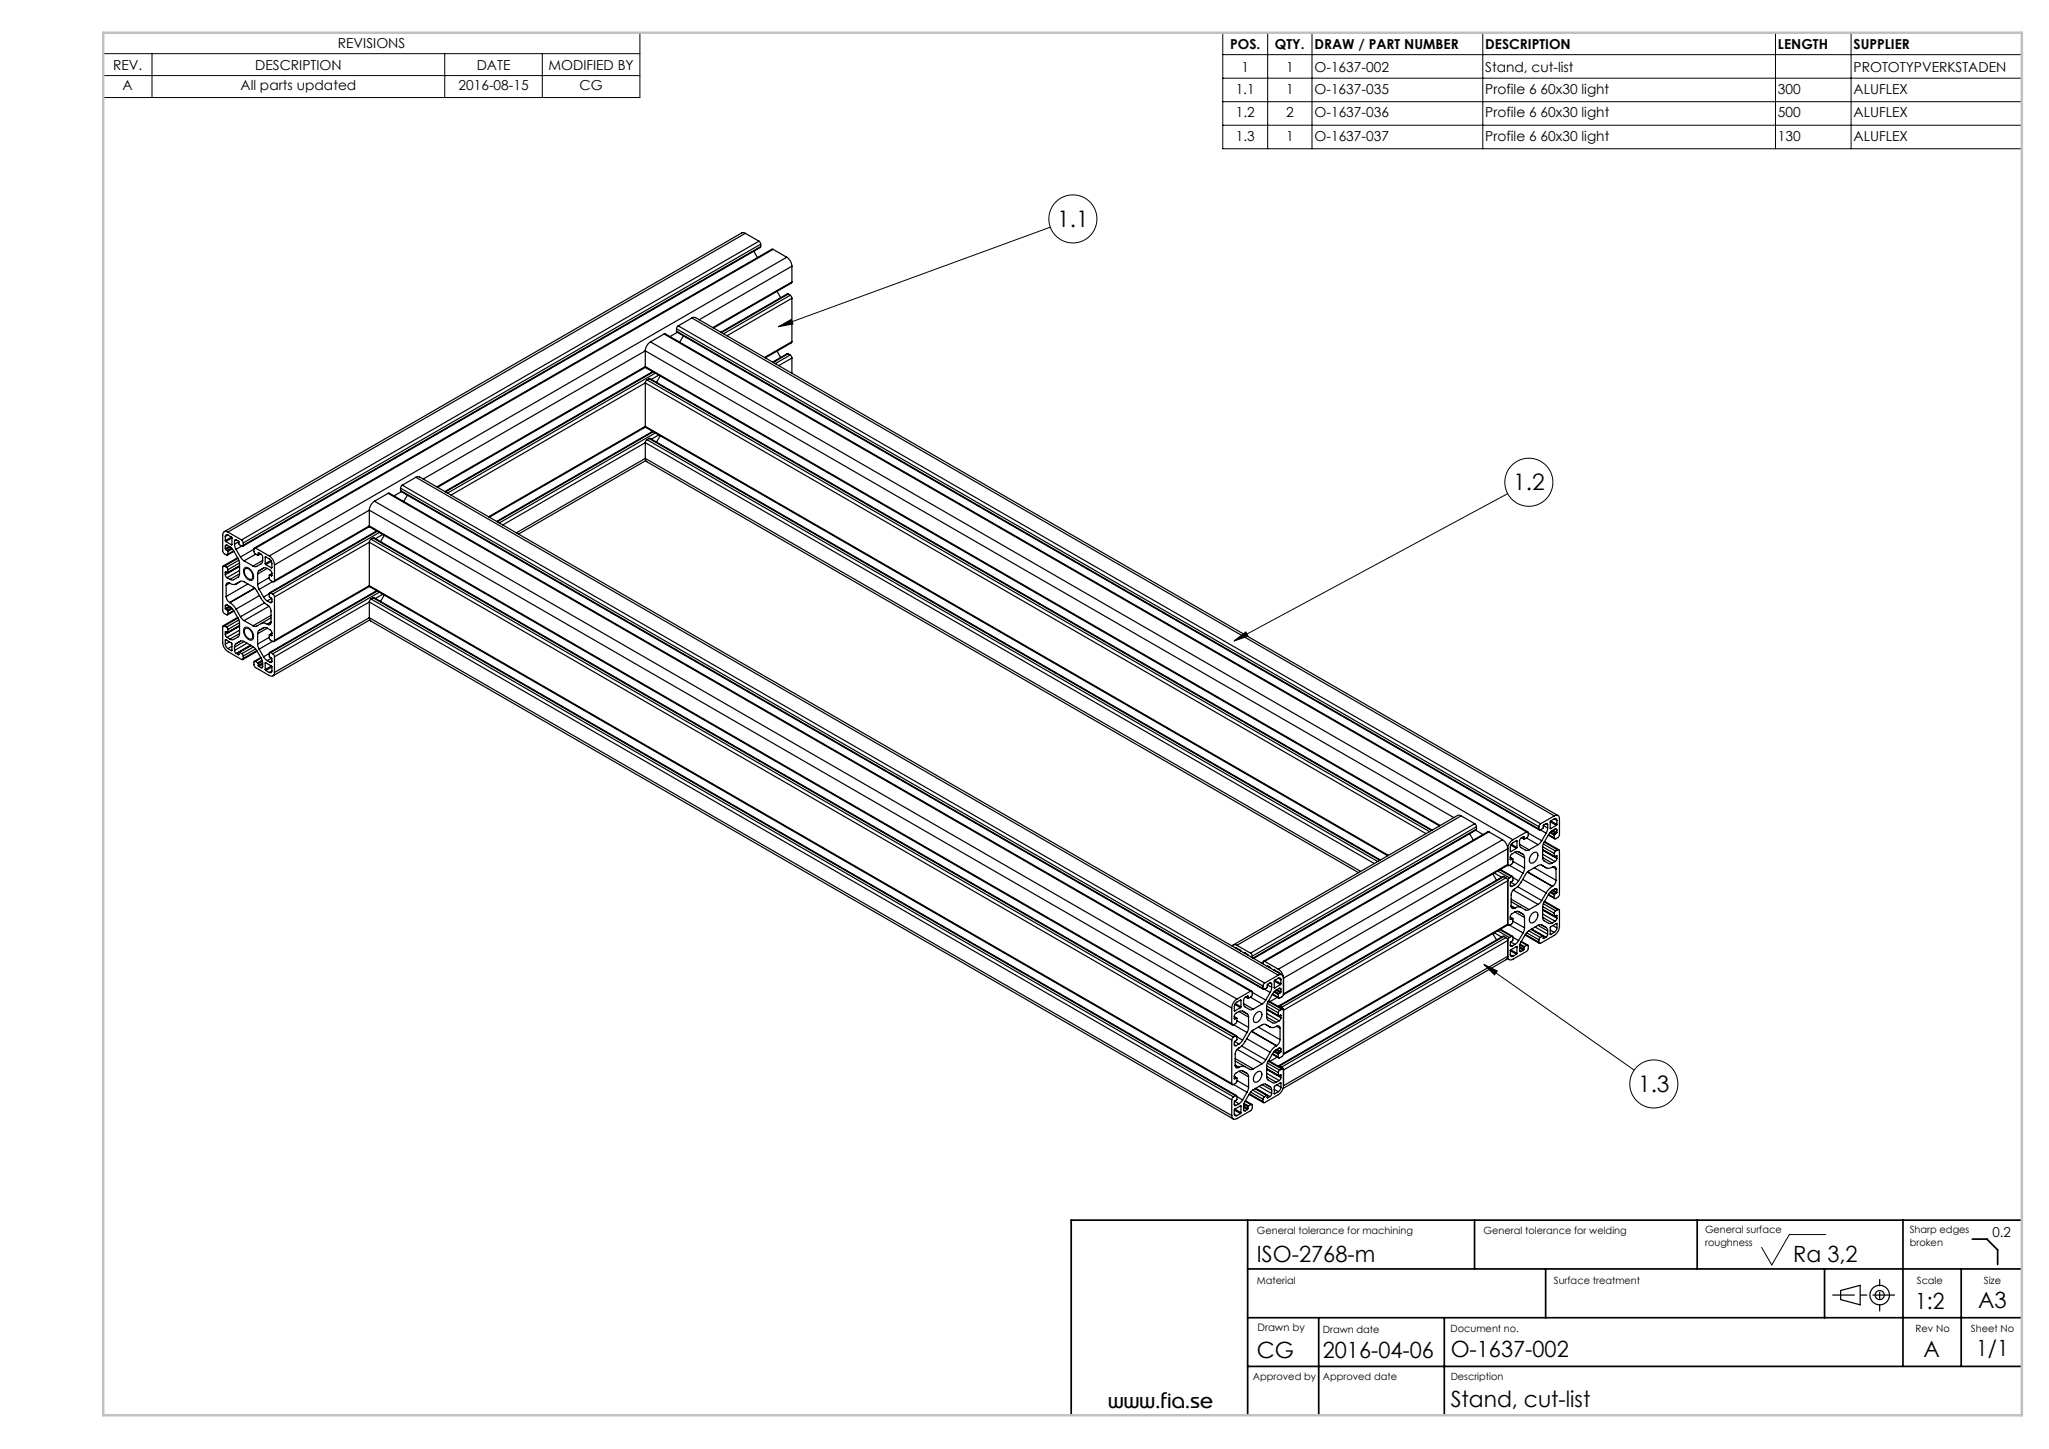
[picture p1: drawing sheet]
<svg xmlns="http://www.w3.org/2000/svg" width="420mm" height="297mm" viewBox="0 0 420 297" stroke-linecap="round" stroke-linejoin="round" font-family="sans-serif">
<g fill="none" stroke="#000" stroke-width=".2">
<path d="M21.2 6.7h110v13.3h-110zM21.2 11h110M21.2 15.5h110M31.2 11v9M91.2 11v9M111.2 11v9M250.6 6.7h163.8v23.8h-163.8zM250.6 16h163.8M250.6 11.2h163.8M259.8 6.7v23.8M268.9 6.7v23.8M303.9 6.7v23.8"/>
<path d="M363.9 6.7v23.8M379.4 6.7v23.8M250.6 20.8h163.8M250.6 25.7h163.8M215.3 46.6l-55.7 20.4M159.6 67l2.6-1.5 .3 .9zM50.1 116.4a1.54 1.54 0 0 1 1.9 1.4 .83 .83 0 0 1-.5 1.2 1.87 1.87 0 0 1-1.4-2.6zM309 101.2l-56 30.2M50.1 128.6a1.54 1.54 0 0 1 1.9 1.4 .83 .83 0 0 1-.5 1.2 1.87 1.87 0 0 1-1.4-2.6zM253 131.4l2.4-1.9 .4 .9zM304.2 197.7l30.8 21.6M304.2 197.7l2.7 1.3-.6 .8z"/>
<path d="M374.2 253h-7.4l-3.6 6.3-2.1-3.6"/>
<circle cx="219.9" cy="44.9" r="4.9"/>
<circle cx="313.4" cy="98.8" r="4.9"/>
<circle cx="339" cy="222.2" r="4.9"/>
</g>
<g fill="none" stroke="#000" stroke-width=".25">
<path d="M152.8 47.8h-.8l-106 61.2M152.8 47.8l2.8 1.6M152.8 47.8l-106.1 61.3M154.5 51.5l.8 1.3M155.6 49.4l.3 .7M155.6 49.4l-106.1 61.3M155.9 50.5l-.1 .2-106 61.3M155.9 50.1l-106 61.2M155.9 50.5l-106 61.3M155.9 50.1v.4M158.5 51.1h-.3l-106 61.2M158.5 51.1l-106.1 61.2"/>
<path d="M158.5 51.1l2.8 1.6M159.3 59.7l.7 1.3M161.3 52.7a2.34 2.34 0 0 1 1 1.9M161.3 52.7l-106.1 61.3M162.3 57.8l-.1 .2-15.9 9.2M162.3 54.6v3.2M162.3 54.6l-19 10.9M162.3 57.8l-16.2 9.3M132.3 75.1l.1 .3 162.7 93.9M132.3 78.5l-39.9 23M132.3 71.9v3.2M132.3 78.5v8.9"/>
<path d="M132.3 71.9l-45.6 26.3M132.3 75.1l-42.8 24.7M132.3 71.9l165.7 95.7M132.3 75.1l162.9 94.1M132.3 78.5l160 92.4M132.3 75.3l-42.6 24.6M132.6 77.9l-.3 .6M132.6 77.9l160.4 92.6M133 77.6h.2l160.4 92.6M133 77.6l-.4 .3M133 77.6l160.4 92.6M133.3 70.1a2.34 2.34 0 0 0-1 1.8"/>
<path d="M133.3 70.1l176.8 102M133.8 76.2l-42.6 24.6M133.9 76.2l-42.6 24.6M134.3 76.5l-42.6 24.6M135 76.9l-1.5 .9M135.3 77.1l-.7 1.3M136.1 68.5l.3-.1 176.8 102.1M136.1 68.5l-2.8 1.6M136.1 68.5l176.8 102M138.7 67.9l.1 .2 176.7 102M138.7 67.4l176.7 102.1M138.7 67.9l176.7 102"/>
<path d="M138.7 67.4v.5M138.8 68.1l-1.5 .9M139 66.8l-.3 .6M139 66.8l176.8 102M140.1 68.8l-.8 1.3M141.8 65.2l.8-.1 176.7 102.1M141.8 65.2l-2.8 1.6M141.8 65.2l176.8 102M159.3 72l.7 1.3M161.5 60.3h-.2l-13.5 7.8M161.5 72.5h-.2l-2.9 1.7M161.5 60.3l-13.6 7.9"/>
<path d="M161.5 60.3l.5 .2M161.5 72.5l.5 .3M161.5 72.5l-3 1.8M162 60.5l.3 .6M162 72.8l.3 .6M162 60.5l-13.7 7.9M162 72.8l-3.1 1.7M162.3 70l-.1 .3-5.3 3.1M162.3 61.1v8.9M162.3 73.4v3.1M162.3 61.1l-13.3 7.7M162.3 70l-5.6 3.3"/>
<path d="M162.3 73.4l-2.7 1.5M82.5 99.4l-.4 .7M82.5 99.4l176.7 102.1M85.2 97.8h.8l176.8 102M85.2 97.8l-2.7 1.6M85.2 97.8l176.8 102.1M132.3 87.4l.1 .2 152.1 87.8M132.3 94l.3 .6 145.9 84.3M132.3 90.7v3.3M132.3 87.4l-32.1 18.5M132.3 90.7l-29.2 16.9M132.3 94l-26.5 15.2"/>
<path d="M132.3 87.4l152.3 87.9M132.3 90.7l149.4 86.3M132.3 94l146.6 84.6M132.3 87.5l-32 18.5M132.4 94.4l-26.1 15.1M132.6 90.1l-.3 .6M132.6 90.1l149.8 86.5M133 89.9h.2l149.7 86.4M133 89.9l-.4 .2M133 89.9l149.8 86.4M133.8 88.4l-32 18.5M133.9 88.5l-32 18.4"/>
<path d="M134.3 88.7l-32 18.5M135 89.1l-1.5 .9M135.3 89.3l-.7 1.3M46 116h-.2l-.1 .2v8.9l.3 .7 .5 .2 .2-.2M46 116l.4 .3M46.2 110.8l.1 .2M46.2 117.8l.3 .6M46.2 112.5l.1 .2M46.2 110v.8M46.2 112v.5M46.2 117.3v.5M46.3 117.2l-.1 .1"/>
<path d="M46.3 111l1.1 .7M46.3 112.7l.3 .1M46.4 119.9v2.4M46.4 116.3l.3 .5M46.5 111.8l1.1 .7 1.3 2.2 .2 .7v2.2M46.5 111.8l-.2-.1-.1 .3M46.5 118.4l.6 .4M46.5 111.8l-.3 .2M46.6 112.8l.1 .2M46.7 109.7a.32 .32 0 0 0-.4-.1 .32 .32 0 0 0-.1 .4M46.7 116.8v.6l-.4-.2M46.7 109.1a.65 .65 0 0 0-.7-.1 .65 .65 0 0 0-.3 .7v3.4l.2 .4 .5 .3h.2l.1-.2"/>
<path d="M46.7 109.7l.7 .4M46.7 113v.6M46.7 109.1l2.8 1.6M46.7 109.7l-.5 .3M47 112l-.8 .5M47.1 119.5a.43 .43 0 0 0-.5 0 .43 .43 0 0 0-.2 .4M47.1 119.5l-.7 .4M47.2 112.1l-.9 .6M47.4 110.1l.1 .2M47.4 110.1l-1.2 .7M47.5 112.3l-.9 .5M47.5 111.6l-.1 .1"/>
<path d="M47.5 110.3v1.3M47.5 110.3l-1.2 .7M47.6 112.5l-.9 .5M47.9 112.9l-1.2 .7M48 113l-1.4 .8M48.1 111.6l.3 1M48.1 110.9v.7M48.4 112.6l.9 1.6M48.4 110.7l.5 .3 .1 .6 .6 .3M48.4 110.7l-.2-.1-.1 .3M48.4 110.7l-.3 .2M48.7 114.3l-2.9 1.7"/>
<path d="M48.8 114.4l-2.8 1.6M49 114.8l-2.6 1.5M49 111l-.9 .6M49.1 115.4l-2.4 1.4M49.1 117.6l-.3 .7-1.1 .6-.6-.1M49.1 116l-2.4 1.4M49.1 117.6l-2 1.2M49.1 116.9l-2.6 1.5M49.1 116.1l-2.9 1.7M49.3 119.2h.6l2.3 1.3 1.6 2.6 1 .9a1.56 1.56 0 0 1 .8 1.2v2.4M49.3 114.2l.7 .8M49.3 119.2l-.9 .5a1.28 1.28 0 0 1-1.3-.2"/>
<path d="M49.5 110.7l.4 .6M49.6 111.9l-1.2 .7M49.9 111.8l-.1 .2-.2-.1M49.9 111.3v.5M50 115l1.9 1M50.3 116.5a1.45 1.45 0 0 1 1.3 2.2 1.45 1.45 0 0 1-1.3-2.2zM50.8 119.7l-4.4 2.6M52.1 112.6l-2.8 1.6M52.4 112.3l-.3 .1v.8l.2 .3 .6 .3M52.4 112.3l2.8 1.7M52.4 113.6l-2.4 1.4M52.8 119.8l.3 1"/>
<path d="M52.8 117.6v2.2M52.9 113.4v.4M53 113.3l.7 .5 .1 1.1M53 113.3l-.1 .1M53.4 113.5l-.5 .3M53.8 114.9l-.1 .6-1.1 .6-.7-.1M53.8 114.9l-1.9 1.1M54.4 115.5l.1 .2M54.4 114.2v1.3M54.5 114.2l1.1 .8 .1 1.3M54.5 114.2h-.1M54.5 115.7l1.1 .7"/>
<path d="M54.8 116.5l.8 .6 .1 .9M54.8 116.5l-.8-.1-1 .7-.2 .5M54.8 116.5l-2 1.1M55.2 114a2.34 2.34 0 0 1 1.1 1.8M55.2 118.4l-2.4 1.4M55.3 117.9l-.1 .6 .1 .3 .7 .5 .3-.3M55.3 117.9l.3 .1M55.5 114.9l-1.1 .6M55.6 115.1l-1.1 .6M55.7 116.3l-.1 .1M55.7 118h-.1M55.7 117.6l-.5 .2"/>
<path d="M55.7 117.6l-.4 .3M55.9 119.2l-2.8 1.6M56.3 115.8v3.2M75.7 107.8l.1 .2 176.8 102.1M75.7 104.6l176.8 102M75.7 107.8l176.8 102M75.7 104.6v3.2M75.7 111.1v8.9M75.7 111.1l176.8 102.1M75.7 104.6l-19.4 11.2M75.7 107.8l-19.4 11.2M75.7 111.1l-19.4 11.3"/>
<path d="M75.7 107.9l-19.5 11.3M76.1 110.5l-.4 .6M76.1 110.5l176.7 102.1M76.5 110.3h.2l176.8 102M76.5 110.3l-.4 .2M76.5 110.3l176.8 102M76.8 102.7a2.34 2.34 0 0 0-1.1 1.9M76.8 102.7l176.7 102.1M77.2 108.8l-21.9 12.7M77.3 108.9l-21.8 12.6M77.7 109.1l-21.8 12.7M78.5 109.6l-1.5 .8"/>
<path d="M78.8 109.7l-.8 1.3M79.6 101.1h.2l176.8 102M79.6 101.1l-2.8 1.6M79.6 101.1l176.7 102.1M82.1 100.5l.1 .2 176.8 102.1M82.1 100.1l176.8 102M82.1 100.5l176.8 102.1M82.1 100.1v.4M82.3 100.8l-1.5 .8M83.5 101.5l-.7 1.3M46 128.3h-.2l-.1 .1v3.3a2.34 2.34 0 0 0 1 1.9l2.9 1.6h.2l.1-.2M46 128.3l.4 .2"/>
<path d="M46.2 132l.1 .5 .4 .4M46.2 130l.3 .7M46.2 124.7l.1 .2M46.2 124.2v.5M46.2 129.5v.5M46.2 131.2v.8M46.3 131.1l1.2 .8v1.4M46.3 131.1l-.1 .1M46.3 129.5l.4 .1M46.3 129.5h-.1M46.3 124.9l.3 .2M46.4 122.3a1.56 1.56 0 0 0 .7 1.2"/>
<path d="M46.4 128.5l.3 .5M46.5 124l1.1 .8 1.3 2.2 .2 .6v2.3M46.5 124h-.2l-.1 .2M46.5 130.7l.6 .3M46.5 124l-.3 .2M46.6 125.1l.1 .2M46.7 132.9l.7 .5M46.7 125.3v.5M46.7 129v.6M47 124.3l-.8 .4M47 131.5l-.8 .5M47.1 123.5h.1"/>
<path d="M47.1 123.5l.7 .6 .6 .7M47.2 124.4l-.9 .5M47.5 124.6l-.9 .5M47.5 133.3l-.1 .1M47.5 132.5l-.8 .4M47.6 124.7l-.9 .6M47.9 125.2l-1.2 .6M48 125.3l-1.4 .7M48.1 133.3l.3 .6M48.1 132.6v.7M48.4 124.8l.9 1.6M48.4 133.9l.5 .3"/>
<path d="M48.7 126.6l-2.9 1.7M48.8 126.7l-2.8 1.6M49 127.1l-2.6 1.4M49 134.1l-.1 .1M49 133.7l2.4-1.4-2.3 1.4M49.1 133.7l-.1 .4M49.1 133.7l.5 .3M49.1 127.6l-2.4 1.4M49.1 129.9l-.3 .7-1.1 .5-.6-.1M49.1 128.3l-2.4 1.4M49.1 128.2l-2.4 1.4M49.1 129.9l-2 1.1"/>
<path d="M49.1 129.2l-2.6 1.5M49.1 128.4l-2.9 1.6M49.3 126.4l.7 .8M49.3 131.4l.7 .1M49.3 131.4l-1 .7-.2 .5M49.6 134l.3 .5M49.9 134.5v.5M50 131.5l2 1.1 .6 .7M50 127.2l1.9 1.1M50 131.5l-1.9 1.1M50.3 128.8a1.45 1.45 0 0 1 1.3 2.2 1.45 1.45 0 0 1-1.3-2.2zM50.6 131.8l-2.5 1.5"/>
<path d="M51.3 132.2l-2.9 1.7M52 132.6l-2.4 1.4M52.2 120.5l-5.1 3M52.2 120.6l-5.1 2.9M52.3 135.6h-.2v.1v.6l.2 .4 2.9 1.8a.65 .65 0 0 0 .7 0 .65 .65 0 0 0 .4-.7M52.3 135.6l.5 .3M52.4 133l-2.5 1.5M52.6 133.3l1.1 2 .1 1.3M52.6 133.4l-2.7 1.6M52.7 133.5l-2.9 1.7M52.8 132l.3 1.1M52.8 129.9v2.1"/>
<path d="M52.8 135.9l.1 .1M52.9 136.4l.1 .2M52.9 136v.4M53 136.6l.5 .3M53.1 133.1l.9 1.5M53.1 120.8l.9 1.6M53.2 122.1l-4.8 2.7M53.5 134.8l-1.4 .8M53.5 134.9l-1.2 .7M53.5 127.8l-1 .6-.6-.1M53.5 127.8a1.25 1.25 0 0 1 1.3 .1M53.7 135.3l-.9 .6"/>
<path d="M53.8 135.6l-.9 .4M53.8 135.9l-.9 .5M53.8 136.6l-.1 .3h-.2M53.8 136.6l-.3 .3M53.8 136.1l-.8 .5M54 122.4l.8 .8M54 134.6l.8 .8M54.2 123.6l-4.9 2.8M54.4 137.2l.1 .2M54.4 135.9v1.3M54.5 135.9h-.1M54.5 135.9l1.1 .6"/>
<path d="M54.5 137.4l.7 .4M54.8 128.8l.8 .6 .1 .8M54.8 128.8l-.8-.1-1 .6-.2 .6M54.8 127.9v.1M54.8 123.2l.6 .3M54.8 135.4l.6 .4M54.8 128.8l-2 1.1M55.1 124.3l-5.1 2.9M55.2 121.7l-1.2 .7M55.2 130.6l-2.4 1.4M55.2 133.9l-1.2 .7M55.3 130.1l-.1 .6 .1 .4 .7 .4 .3-.2"/>
<path d="M55.3 130.1l.3 .2M55.5 121.5l-.3 .1v.7l.5 .4v.6M55.5 133.8h-.3v.7l.5 .4v.7M55.5 121.5l.4 .3M55.5 133.8l.4 .2M55.6 127.6a.43 .43 0 0 1-.3 .4 .43 .43 0 0 1-.5 0M55.6 126.6l-2.1 1.2M55.6 127.6l-.8 .4M55.6 127.5l-.8 .4M55.6 126.1l-3.7 2.2M55.6 136.5l.1 .2M55.6 136.5l-1.2 .7"/>
<path d="M55.7 122.6l-.9 .6M55.7 134.9l-.9 .5M55.7 137.5a.32 .32 0 0 1-.1 .4 .32 .32 0 0 1-.4-.1M55.7 123.3l-.1 .2h-.2M55.7 130.2l-.1 .1M55.7 135.6l-.1 .2h-.2M55.7 129.8l-.5 .3M55.7 136.7v.8M55.7 123.3l-.3 .2M55.7 129.9l-.4 .2M55.7 135.6l-.3 .2M55.7 137.5l-.5 .3"/>
<path d="M55.7 136.7l-1.2 .7M55.9 131.5l-2.8 1.6M55.9 121.8l.4 .6M55.9 134l.4 .6M56.3 122.4v8.9M56.3 134.6v3.2M75.7 120l.1 .3 176.8 102M75.7 126.6l.3 .7 176.8 102.1M75.7 120l-19.4 11.3M75.7 123.4v3.2M75.7 120l176.8 102.1M75.7 123.4l176.8 102"/>
<path d="M75.7 126.6l176.8 102.1M75.7 123.4l-19.4 11.2M75.7 126.6l-19.4 11.2M75.7 120.2l-19.5 11.3M75.8 127.1l-19.9 11.4M76.1 122.8l-.4 .6M76.1 122.8l176.7 102M76.5 122.5h.2l176.8 102.1M76.5 122.5l-.4 .3M76.5 122.5l176.8 102.1M77.2 121.1l-21.9 12.6M77.3 121.1l-21.8 12.7"/>
<path d="M77.7 121.4l-21.8 12.6M78.5 121.8l-1.5 .9M78.8 122l-.8 1.3M299.5 167.2h-.7l-46 26.5M299.5 167.2l2.8 1.6M299.5 167.2l-46 26.6M301.2 170.9l.8 1.3M302.3 168.8l.3 .7M302.3 168.8l-46 26.6M302.5 170.2l1.5 .8M302.6 169.9v.2l-45.6 26.4M302.6 169.5l-45.9 26.5"/>
<path d="M302.6 169.5v.4M302.6 169.9l-45.8 26.5M305.2 170.5h-.3l-45.9 26.5M305.2 170.5l-46 26.5M305.2 170.5l2.8 1.6M306 179.1l.7 1.3M306.3 178.9l1.5 .9M307 178.5l2.4 1.4M307.4 178.3l2.4 1.4M307.5 178.2l2.5 1.5M308 172.1a2.34 2.34 0 0 1 1 1.9M308 172.1l-46 26.6"/>
<path d="M308.3 179.7h-.2l-46 26.5M308.3 179.7l-46 26.5M308.3 179.7l.4 .2M308.7 179.9l.3 .6M308.7 179.9l-46 26.6M309 177.3l.2 .1M309 177.2l-.1 .2-45.8 26.5M309 174l-45.9 26.5M309 174v3.2M309 177.2l-45.9 26.5M309.4 179.9l-.4 .6M309.4 177.4l2.8 1.6"/>
<path d="M309.6 176.1l.1 .1M309.6 174.5l.1 .1M309.6 175.7l.5 .3M309.6 175.8l.4 .2M309.7 173.2l1.1 .7M309.8 173l1.1 .7M309.8 179.7h.3v.7l-.5 .5v.6M309.8 179.7l-.4 .2M310 176l.1 .7-.1 .3-.7 .4-.3-.2M310 176l-.3 .2M310.1 172.1a2.34 2.34 0 0 0-1.1 1.9M310.1 179.9l1.2 .6"/>
<path d="M310.1 176.6l2.4 1.3M310.5 174.7l2 1.1M310.5 174.7l.6-.2 1.1 .6 .3 .7M310.5 174.7l-.8 .6-.1 .8M310.8 172.3l-1.1 .8-.1 1.4M310.8 172.3l.1 .1M310.8 173.9l-1.1 .7M310.9 173.7l-.1 .2M310.9 172.4v1.3M311.5 173.1l.1 .5 1.1 .7 .7-.1M311.5 173.1l1.9 1.1M311.9 171.7l.5 .3"/>
<path d="M311.9 171.7l.5 .2M312.2 179l-.9 1.5M312.3 171.5l.1 .1M312.3 171.5l-.7 .5-.1 1.1M312.4 171.6v.3M312.5 177.9l-.3 1.1M312.5 175.8v2.1M312.9 171.7l2.4 1.4M312.9 170.5l.3 .1v.8l-.2 .3-.6 .2M312.9 170.5l-2.8 1.6M313.1 178.8l5.1 2.9M313.1 178.7l5.1 3"/>
<path d="M313.3 170.7l2.7 1.6M314 175.1l.7-.4h.3a1.44 1.44 0 0 1-1.3 2.2 1.25 1.25 0 0 1 .3-1.8zM314.5 177.9l4.4 2.5M315.3 173.1l-1.9 1.1M315.4 169.5v.4M315.8 170.1l1.1 .7M315.8 168.8l-.4 .7M316 172.3l-.7 .8M316.2 175.8l.2 .6 1 .6 .8-.1M316.2 174.2l2.4 1.4M316.2 174.1l2.4 1.4M316.2 175.8l2 1.1"/>
<path d="M316.2 175.1l2.6 1.5M316.2 174.3l2.9 1.7M316.2 173.6l2.4 1.3M316.3 169.2l.9 .5M316.3 173l2.6 1.5M316.5 172.6l2.8 1.6M316.6 172.5l3 1.7M316.9 168.8l.3 .2M316.9 168.8h.2l.1 .2M316.9 168.8l-.5 .4-.2 .6-.6 .3-.2-.2M316.9 170.8l-.9 1.5M317.2 169.7l-.3 1.1"/>
<path d="M317.2 169v.7M317.4 171.2l1.3 .7M317.4 171.1l1.2 .7M317.4 171.1l-1.1 2.2-.1 2.5M317.7 170.7l.9 .5M317.8 169.8h.1M317.8 168.4v1.4M317.8 168.4l1.2 .8M317.8 170.5l.9 .5M317.9 168.3l1.2 .7M317.9 168.3l-.1 .1M318.1 170.3l.9 .5"/>
<path d="M318.2 177.7a.43 .43 0 0 1 .5-.1 .43 .43 0 0 1 .2 .5M318.2 177.7a1.25 1.25 0 0 1-1.3 .2l-1-.6h-.3l-2.3 1.2-.5 .6-1.3 2.1-1 1a1.56 1.56 0 0 0-.7 1.2v2.3M318.2 177.7l.7 .4M318.3 170.2l.8 .4M318.6 167.2a.65 .65 0 0 1 .7 0 .65 .65 0 0 1 .4 .6l-.1 3.4-.2 .4-.5 .3h-.2l-.1-.1M318.6 167.8a.32 .32 0 0 1 .4 0 .32 .32 0 0 1 .1 .3M318.6 171.2v.6M318.6 174.9v.6M318.6 167.8l-.7 .5M318.6 167.2l-2.8 1.6M318.6 167.8l.5 .3M318.7 171l-.1 .2"/>
<path d="M318.8 169.9h.2l.1 .2M318.8 169.9l-.8 .5-.6 .7M318.8 176.6l-.6 .3M318.8 169.9l.3 .2M318.9 174.5l-.3 .4M318.9 178.1v2.3M319 175.4l.1 .1M319 175.4l-.4 .1M319 170.8l-.3 .2M319 169.2l-1.1 .6M319.1 170.6l-.1 .2M319.1 176l-.3 .6"/>
<path d="M319.1 169l-.1 .2M319.1 168.1v.9M319.1 170.1v.5M319.1 175.5v.5M319.3 174.2h.3l.1 .2v8.9l-.4 .6-.5 .3-.2-.2M319.3 174.2l-.4 .3M253.2 194.3l.3 .1M253.5 193.8l-.5-.2-.4 .3M253.5 194.4l.8 .4M253.5 193.8l2.8 1.6M253.5 194.4h-.1M254.3 194.8l.1 .2"/>
<path d="M254.3 194.8h-.1M255 195.3l.3 .1M255.3 195.4l.5 .4M255.3 195.4h-.1M255.8 195.7v.1M256.3 195.4l.4 .6M256.7 196v.3M258.9 197.3l-.3 .1M259.2 197l-.3 .1v.5M259.2 197l2.8 1.7M259.9 198h.1M259.9 198l.6 .5"/>
<path d="M260.2 198.2h.1M261.3 198.9h.1M261.3 198.9l1 .6M262 198.7a2.35 2.35 0 0 1 1.1 1.8M262 199.9a.65 .65 0 0 1 .8-.1 .65 .65 0 0 1 .3 .7M262 199.9l-2.8 1.6M306 191.4l.7 1.3M306.3 191.2l1.5 .9M307 190.8l2.4 1.4M307.4 190.5l2.4 1.4M307.5 190.5l2.5 1.4M308.3 191.9h-.2l-46 26.5"/>
<path d="M308.3 191.9l-46 26.6M308.3 191.9l.4 .3M308.7 192.2l.3 .6M308.7 192.2l-46 26.5M309 196.5l.4 .2M309 189.6l.2 .1M309 189.4l-.1 .3-45.8 26.5M309 196l-.3 .7-45.7 26.4M309 180.5v8.9M309 192.8v3.2M309 180.5l-45.9 26.6M309 189.4l-45.9 26.6"/>
<path d="M309 192.8l-45.9 26.5M309 196l-45.9 26.5M309.4 192.2l-.4 .6M309.4 189.6l2.8 1.6M309.6 193.7l.1 .3 .2-.1M309.6 188.4l.1 .1M309.6 181.5l.1 .2h.2M309.6 195.7a.32 .32 0 0 0 .1 .3 .32 .32 0 0 0 .4 0M309.6 188l.5 .3M309.6 194.9v.8M309.6 181.5l.3 .2M309.6 188l.4 .3"/>
<path d="M309.6 193.7l.3 .2M309.6 195.7l.5 .3M309.6 194.9l1.2 .7M309.6 180.8l.9 .5M309.6 193.1l.9 .5M309.7 194.7l1.2 .7M309.7 194.7l-.1 .2M309.8 185.7a.43 .43 0 0 0 .2 .5 .43 .43 0 0 0 .5-.1M309.8 184.8l3 1.7 .6-.1M309.8 185.7l.7 .4M309.8 184.3l3.6 2.1M309.8 191.9h.2l.1 .2"/>
<path d="M309.8 191.9l-.4 .3M310 188.3l.1 .6-.1 .3-.7 .5-.3-.3M310 188.3l-.3 .2M310.1 192.1v.6l-.5 .4v.6M310.1 192.1l1.2 .7M310.1 188.8l2.4 1.4M310.2 182.4l5.1 3M310.5 186.9l2 1.2M310.5 186.9l.6-.1 1.1 .6 .3 .7M310.5 186.9l-.8 .6-.1 .9M310.5 193.6l-.6 .3M310.5 181.3l-.6 .4"/>
<path d="M310.5 186.1h.1M310.8 194l.1 .1M310.8 195.6l-.7 .4M310.8 194l-1.1 .7M310.9 195.4l-.1 .2M310.9 194.1v1.3M311.1 181.7l4.9 2.9M311.3 192.8l-.8 .8M311.3 180.5l-.8 .8M311.5 194.8l.1 .2h.2M311.5 194.8l.3 .2M311.5 194.3l.8 .5"/>
<path d="M311.5 194.1l.9 .5M311.5 193.7l.9 .5M311.6 193.5l.9 .5M311.8 186a1.25 1.25 0 0 0-1.3 .1M311.8 193.1l1.2 .6M311.8 193l1.4 .7M312.1 180.2l4.8 2.8M312.2 191.2l-.9 1.6M312.3 194.8l-.5 .2M312.4 194.6l-.1 .2M312.4 194.2v.4M312.5 194l-.1 .2"/>
<path d="M312.5 190.2l-.3 1M312.5 188.1v2.1M312.6 191.7l3 1.7M312.7 191.5l2.7 1.6M312.9 191.2l2.5 1.4M313 193.7h.2l.1 .2-.1 .6-.2 .4-2.9 1.7a.65 .65 0 0 1-.7 .1 .65 .65 0 0 1-.4-.7M313 193.7l-.5 .3M313.3 190.8l2.4 1.4M313.8 190.5l2.4 1.4M313.9 190.5l2.4 1.4M314 190.4l2.9 1.7M314 187.3l.7-.4 .3 .1a1.44 1.44 0 0 1-1.3 2.1 1.25 1.25 0 0 1 .3-1.8z"/>
<path d="M314.7 190l2.5 1.5M315.3 189.7l1.9 1.1M315.3 189.7l.7-.1 1.1 .6 .1 .6M315.3 189.7l-2 1.1-.5 .5-1.2 2.2-.1 1.3M315.3 185.4l-1.9 1M315.4 192.6v.5M315.7 192.2l-.3 .4M316 184.6l-.7 .8M316.2 188l.2 .6 1 .6h.8M316.2 186.4l2.4 1.4M316.2 188l2 1.2M316.2 187.3l2.6 1.5"/>
<path d="M316.2 186.5l2.9 1.7M316.2 185.8l2.4 1.4M316.2 191.9l.1 .4M316.2 191.9l-.5 .3M316.3 192.3l.1 .1M316.3 185.2l2.6 1.5M316.5 184.9l2.8 1.6M316.6 184.7l3 1.7M316.9 192.1l-.5 .3M316.9 183l-.9 1.6M317.2 191.5l-.3 .6M317.2 190.8v.7"/>
<path d="M317.4 183.4l1.3 .8M317.4 183.3l1.2 .7M317.4 183.3l-1.1 2.2-.1 2.5M317.7 182.9l.9 .5M317.8 191.5h.1M317.8 190.6l.8 .5M317.8 182.8l.9 .5M318.1 182.5l.9 .6M318.2 181.7l-.7 .5-.6 .8M318.2 181.7h.1M318.3 189.7l.8 .5M318.3 182.4l.8 .5"/>
<path d="M318.6 183.4v.6M318.6 187.2v.6M318.6 191.1l-.7 .4M318.7 183.3l-.1 .1M318.8 182.2l.2-.1 .1 .3M318.8 182.2l-.8 .5-.6 .6M318.8 188.8l-.6 .4M318.8 182.2l.3 .2M318.9 186.7l-.3 .5M318.9 180.4a1.56 1.56 0 0 1-.7 1.3M319 187.6l.1 .1M319 187.6l-.4 .2"/>
<path d="M319 189.3l.1 .1M319 189.3l-1.2 .7v1.5M319 183.1l-.3 .2M319.1 182.9l-.1 .2M319.1 188.2l-.3 .6M319.1 190.2l-.1 .5-.4 .4M319.1 182.4v.5M319.1 187.7v.5M319.1 189.4v.8M319.3 186.5l.2-.1 .1 .2 .1 3.3a2.35 2.35 0 0 1-1.1 1.8l-2.9 1.7h-.1l-.2-.3M319.3 186.5l-.4 .2M252.5 209.8l.1 .3 .2-.1"/>
<path d="M252.5 206.6v3.2M252.5 213.2v8.9M252.8 212.6l-.3 .6M252.9 210l2.7 1.6M253 214.1l.1 .3 .3-.1M253 208.8l.1 .1M253 207.1l.1 .1M253 208.4l.5 .3M253 208.4l.4 .3M253 214.1l.4 .2M253.1 213.5l.9 .5M253.1 205.9l1.2 .6"/>
<path d="M253.2 218.4a.43 .43 0 0 0 .2 .5 .43 .43 0 0 0 .5-.1M253.2 217.5l3 1.7 .7-.1M253.2 218.4l.7 .4M253.2 218.3l.8 .5M253.2 217l3.7 2.1M253.2 205.7l1.2 .7M253.3 212.3h.2v.2M253.3 212.3l-.5 .3M253.4 208.7l.1 .8-.7 .5M253.4 208.7l-.3 .2M253.5 212.5v.6l-.5 .4v.6M253.5 204.8a2.34 2.34 0 0 0-1 1.8"/>
<path d="M253.5 209.2l2.4 1.4M253.5 212.5l1.2 .7M253.6 215.1l5.1 2.9M254 219.6l-.9 .6-.1 .9M254 207.3l-.9 .6-.1 .9M254 214l-.6 .3M254 218.8h-.1M254 207.3l1.9 1.2M254 219.6l1.9 1.1M254.3 205l-1.1 .8-.2 1.3M254.3 205h.1M254.3 206.5l-1.2 .7"/>
<path d="M254.4 206.4l-.1 .1M254.4 205v1.4M254.5 214.4l5 2.8M254.7 219.5l1 .6 .2 .6M254.7 207.3l1 .6 .2 .6M254.7 219.5l-.7 .1M254.7 213.2l-.7 .8M254.7 207.3h-.7M254.9 205.7l.2 .6 1 .6 .8-.1M254.9 205.7l2 1.1M255.2 218.6a1.25 1.25 0 0 0-1.2 .2M255.3 204.4l.5 .2"/>
<path d="M255.4 204.3l.4 .3M255.6 212.9l4.8 2.8M255.6 211.6l-.9 1.6M255.7 204.1l.1 .1M255.7 204.1l-.7 .6-.1 1M255.8 204.2v.4M255.9 210.6l-.3 1M255.9 208.5v2.1M256.3 204.4l2.4 1.4M256.3 203.2l.3-.1 .1 .3M256.3 203.2l-2.8 1.6M256.5 211.4l5.1 3"/>
<path d="M256.6 211.4l5.1 2.9M256.7 203.4l-.1 .8-.8 .4M256.7 203.4l2.8 1.6M257.4 207.7l.7-.4 .3 .1a1.44 1.44 0 0 1-1.2 2.1 1.25 1.25 0 0 1 .2-1.8zM257.4 220l.7-.4h.3a1.44 1.44 0 0 1-1.2 2.2 1.25 1.25 0 0 1 .2-1.8zM257.9 210.5l4.5 2.6M258.7 205.8l-1.8 1M258.7 218l-1.8 1.1M258.9 202.1v.5M259.2 202.7l1.2 .7M259.2 201.5l-.3 .6M259.5 205l-.8 .8"/>
<path d="M259.5 217.2l-.8 .8M259.6 208.4l.4 .7 1 .6 .6-.1M259.6 206.8l2.5 1.4M259.6 219.1l2.5 1.4M259.6 206.8l2.4 1.4M259.6 208.4l2 1.2M259.6 207.8l2.6 1.4M259.6 206.9l3 1.7M259.6 219l2.4 1.4M259.6 219.2l3 1.7M259.6 206.2l2.4 1.4M259.6 218.5l2.4 1.3"/>
<path d="M259.8 201.9l.9 .5M259.8 205.6l2.5 1.5M259.8 217.9l2.5 1.5M260 217.5l-.4 1v2.2M260 205.3l-.4 .9v2.2M260 205.3l2.7 1.6M260 217.5l2.7 1.6M260 205.1l3 1.7M260 217.4l3 1.7M260.3 201.5h.3l.1 .2M260.3 201.5l-.5 .3-.1 .7-.6 .3-.2-.2M260.3 201.5l.4 .2"/>
<path d="M260.4 215.7l-.9 1.5M260.4 203.4l-.9 1.6M260.7 202.4l-.3 1M260.7 201.7v.7M260.8 203.8l1.3 .8M260.8 216.1l1.3 .7M260.8 203.7l1.2 .7M260.8 216l1.2 .7M261.1 203.3l.9 .5M261.1 215.6l.9 .5M261.2 202.4l.1 .1M261.2 201.1v1.3"/>
<path d="M261.2 201.1l1.3 .7M261.3 203.2l.8 .5M261.3 215.4l.8 .5M261.3 200.9l1.3 .7M261.3 200.9l-.1 .2M261.5 203l1 .5M261.5 215.2l1 .5M261.6 214.4l-.7 .5-.5 .8M261.7 210.4a.43 .43 0 0 1 .5-.1 .43 .43 0 0 1 .2 .5M261.7 210.4h-.1a1.25 1.25 0 0 1-1.2 .1l-1-.5-.4-.1-2.2 1.3-.6 .6-1.3 2.1-1 .9a1.56 1.56 0 0 0-.7 1.3v2.3M261.7 214.3l-.1 .1M261.7 210.4l.7 .4"/>
<path d="M261.8 202.8l.8 .5M261.8 215.1l.8 .4M261.8 204.4l-1.5 .9M261.8 216.7l-1.5 .8M262 200.5a.32 .32 0 0 1 .4 0 .32 .32 0 0 1 .2 .3M262 203.8v.6M262 207.6v.6M262 216.1v.6M262 219.8v.6M262 200.5l-.7 .4M262 200.5l.6 .3M262.1 215.9l-.1 .2"/>
<path d="M262.1 203.7l-.1 .1M262.2 202.6l.4 .2M262.2 214.8l.4 .2M262.2 214.8h.3l.1 .2M262.2 214.8l-1.1 .8-1.1 1.9M262.2 202.6h.3l.1 .2M262.2 202.6l-1.1 .8-1.1 1.9M262.2 209.2l-.6 .4M262.3 206.2l-.3 .1M262.3 218.5h-.3M262.3 219.4l-.3 .4M262.3 207.1l-.3 .5"/>
<path d="M262.3 206.2l.4 .3M262.3 218.5l.4 .2M262.4 213.1a1.56 1.56 0 0 1-.7 1.2M262.4 210.8v2.3M262.5 208l.1 .1M262.5 208l-.5 .2M262.5 215.7l-.4 .2M262.5 203.5l-.4 .2M262.5 201.8l-1.2 .7M262.6 215.5l-.1 .2M262.6 203.3l-.1 .2M262.6 208.6l-.4 .6"/>
<path d="M262.6 201.6l-.1 .2M262.6 200.8v.8M262.6 202.8v.5M262.6 208.1v.5M262.6 215v.5M262.7 206.5l.4 .6M262.7 218.7l.4 .6M262.7 219.1h.3l.1 .2M262.7 206.9l.3-.1 .1 .3M262.7 219.1l-.4 .3M262.7 206.9l-.4 .2M263.1 216l-.4 .6-.5 .3-.2-.2"/>
<path d="M263.1 203.7l-.4 .6-.5 .3-.2-.2M263.1 200.5v3.2M263.1 207.1v8.9M263.1 219.3v3.2M252.5 222.1l.1 .2h.2M252.5 225.4v3.3M252.8 224.8l-.3 .6M252.9 222.3l2.7 1.6M253 226.4l.1 .2h.3M253 221.1h.1M253 228.4a.32 .32 0 0 0 .2 .3 .32 .32 0 0 0 .3 0M253 227.5v.9"/>
<path d="M253 226.4l.4 .2M253 228.4l.5 .3M253 227.5l1.3 .7M253.1 225.7l.9 .5M253.1 227.3l-.1 .2M253.1 227.3l1.3 .8M253.3 224.6h.2v.1M253.3 224.6l-.5 .2M253.4 220.9l.1 .9-.7 .5M253.4 220.9l-.3 .2M253.5 220.9l-.5-.3 .4 .3M253.5 224.7v.7l-.5 .4v.6"/>
<path d="M253.5 221.5l2.4 1.3M253.5 224.8l1.2 .6M254 226.2l-.6 .4M254.3 226.7h.1M254.3 228.2l-.8 .5M254.3 226.7l-1.2 .6M254.4 228.1l-.1 .1M254.4 226.7v1.4M254.7 225.4l-.7 .8M254.9 227.5l.1 .2h.3M254.9 227.5l.4 .2M254.9 227l.8 .4"/>
<path d="M254.9 226.7l.9 .5M255 226.4l.8 .5M255 226.2l.9 .5M255.2 225.7l-.3 .8v1M255.2 225.7l1.2 .7M255.3 225.6l1.3 .8M255.6 223.9l-.9 1.5M255.7 227.4l-.4 .3M255.8 227.2l-.1 .2M255.8 226.9v.3M255.9 226.7l-.1 .2M255.9 222.8l-.3 1.1"/>
<path d="M255.9 220.7v2.1M256 224.3l3 1.7M256.1 224.2l2.8 1.6M256.1 224.2l-.9 1.5M256.3 223.8l2.6 1.5M256.4 226.4h.2l.1 .2v.5l-.2 .5-3 1.7a.65 .65 0 0 1-.7 .1 .65 .65 0 0 1-.3-.7M256.4 226.4l-.5 .3M256.8 223.4l2.4 1.4M257.3 223.1l2.4 1.4M257.4 223.1l2.9 1.7M258.1 222.7l2.6 1.4M258.7 222.3l2 1.2"/>
<path d="M258.7 222.3l.7-.1 1.1 .7 .2 .6M258.7 222.3l-1.9 1.1-.7 .8M258.9 225.3v.5M259.2 224.8l-.3 .5M259.6 220.7l.4 .7 1 .6 .6-.2M259.6 220.7l2 1.1M259.6 220l2.6 1.5M259.7 224.5l.1 .5M259.7 224.5l-.5 .3M259.8 225h.1M260.3 224.8l-.4 .2M260.7 224.1l-.4 .7"/>
<path d="M260.7 223.5v.6M261.2 224.1l.1 .1M261.2 223.3l.8 .5M261.7 222.4l.9 .4M262 223.8l-.7 .4M262.2 221.5l-.6 .3M262.5 220.3l.1 .1M262.5 220.3l-.5 .1M262.5 222h.1M262.5 222l-1.3 .7v1.4M262.6 220.9l-.4 .6M262.6 222.8l-.2 .6-.4 .4"/>
<path d="M262.6 220.4v.5M262.6 222v.8M263.1 222.5a2.34 2.34 0 0 1-1.1 1.9l-2.8 1.6h-.2l-.1-.2M377.3 264.5l4-1.1v4l-4-1z"/>
<circle cx="385.3" cy="265.4" r="2"/>
<circle cx="385.3" cy="265.4" r=".93"/>
</g>
<path d="M388.3 265.4h-12.6" fill="none" stroke="#000" stroke-width=".25" stroke-dasharray="15.2 1.3 1.3 1.3" stroke-dashoffset="10.8"/>
<path d="M385.3 268.7v-6.4" fill="none" stroke="#000" stroke-width=".25" stroke-dasharray="15.2 1.3 1.3 1.3" stroke-dashoffset="13.9"/>
<g fill="none" stroke="#000" stroke-width=".35">
<path d="M255.7 250.1v40M302.3 250.1v10M347.9 250.1v10M390.1 250.1v30M404.3 254h3l2.2 2.2v3M414.4 250.1h-194.8v40M255.7 270.1h158.7M255.7 260.1h158.7M270.3 270.1v20M296 270.1v20M316.8 260.1v10M374 260.1v10"/>
<path d="M402 260.1v20M255.7 280.1h158.7"/>
</g>
<path d="M21.2 6.7h393.2v283.4h-393.2z" fill="none" stroke="#c0c0c0" stroke-width=".5"/>
<path d="M253 131.4l2.4-1.9 .4 .9zM159.6 67l2.6-1.5 .3 .9zM304.2 197.7l2.7 1.3-.6 .8z" fill="#000"/>
<g font-size="4.7">
<text x="216.7" y="46.5">1.1</text>
<text x="310.1" y="100.5">1.2</text>
<text x="335.8" y="223.8">1.3</text>
</g>
<g font-size="4.6">
<text x="257.6" y="258.6">ISO-2768-m</text>
<text x="367.6" y="258.6">Ra 3,2</text>
<text x="392.6" y="268.3">1:2</text>
<text x="405.5" y="268">A3</text>
<text x="257.6" y="278.4">CG</text>
<text x="271.1" y="278.4">2016-04-06</text>
<text x="297.4" y="278.1">O-1637-002</text>
<text x="394.3" y="278.1">A</text>
<text x="405.1" y="277.9">1/1</text>
<text x="297.4" y="288.4">Stand, cut-list</text>
</g>
<text font-size="4.2" x="227.2" y="288.5">www.fia.se</text>
<g font-size="2.8">
<text x="69.2" y="9.9">REVISIONS</text>
<text x="252.1" y="10">POS.</text>
<text x="261.3" y="10">QTY.</text>
<text x="269.4" y="10">DRAW / PART NUMBER</text>
<text x="304.4" y="10">DESCRIPTION</text>
<text x="364.4" y="10">LENGTH</text>
<text x="379.9" y="10">SUPPLIER</text>
<text x="23.2" y="14.3">REV.</text>
<text x="52.3" y="14.3">DESCRIPTION</text>
<text x="97.7" y="14.3">DATE</text>
<text x="112.4" y="14.3">MODIFIED BY</text>
<text x="254.5" y="14.7">1</text>
<text x="263.6" y="14.7">1</text>
<text x="269.4" y="14.7">O-1637-002</text>
<text x="304.4" y="14.7">Stand, cut-list</text>
<text x="379.9" y="14.7">PROTOTYPVERKSTADEN</text>
<text x="25.1" y="18.5">A</text>
<text x="49.3" y="18.5">All parts updated</text>
<text x="94" y="18.5">2016-08-15</text>
<text x="118.8" y="18.5">CG</text>
<text x="253.3" y="19.2">1.1</text>
<text x="263.6" y="19.2">1</text>
<text x="269.4" y="19.2">O-1637-035</text>
<text x="304.4" y="19.2">Profile 6 60x30 light</text>
<text x="364.4" y="19.2">300</text>
<text x="379.9" y="19.2">ALUFLEX</text>
<text x="253.3" y="24.1">1.2</text>
<text x="253.3" y="28.9">1.3</text>
<text x="263.6" y="24.1">2</text>
<text x="263.6" y="28.9">1</text>
<text x="269.4" y="24.1">O-1637-036</text>
<text x="269.4" y="28.9">O-1637-037</text>
<text x="304.4" y="24.1">Profile 6 60x30 light</text>
<text x="304.4" y="28.9">Profile 6 60x30 light</text>
<text x="364.4" y="24.1">500</text>
<text x="364.4" y="28.9">130</text>
<text x="379.9" y="24.1">ALUFLEX</text>
<text x="379.9" y="28.9">ALUFLEX</text>
<text x="408.4" y="253.5">0.2</text>
</g>
<text font-size="2.1" x="257.7" y="272.8">Drawn by</text>
<g font-size="2">
<text x="257.6" y="252.9">General tolerance for machining</text>
<text x="304.1" y="252.9">General tolerance for welding</text>
<text x="349.5" y="252.8">General surface</text>
<text x="349.5" y="255.4">roughness</text>
<text x="391.4" y="252.8">Sharp edges</text>
<text x="391.4" y="255.4">broken</text>
<text x="257.6" y="263.2">Material</text>
<text x="318.5" y="263.2">Surface treatment</text>
<text x="392.9" y="263.2">Scale</text>
<text x="406.6" y="263.2">Size</text>
<text x="271.1" y="273.2">Drawn date</text>
<text x="297.3" y="273">Document no.</text>
<text x="392.7" y="273">Rev No</text>
<text x="404" y="273">Sheet No</text>
<text x="256.8" y="282.9">Approved by</text>
<text x="271.1" y="282.8">Approved date</text>
<text x="297.4" y="282.8">Description</text>
</g>
</svg>
